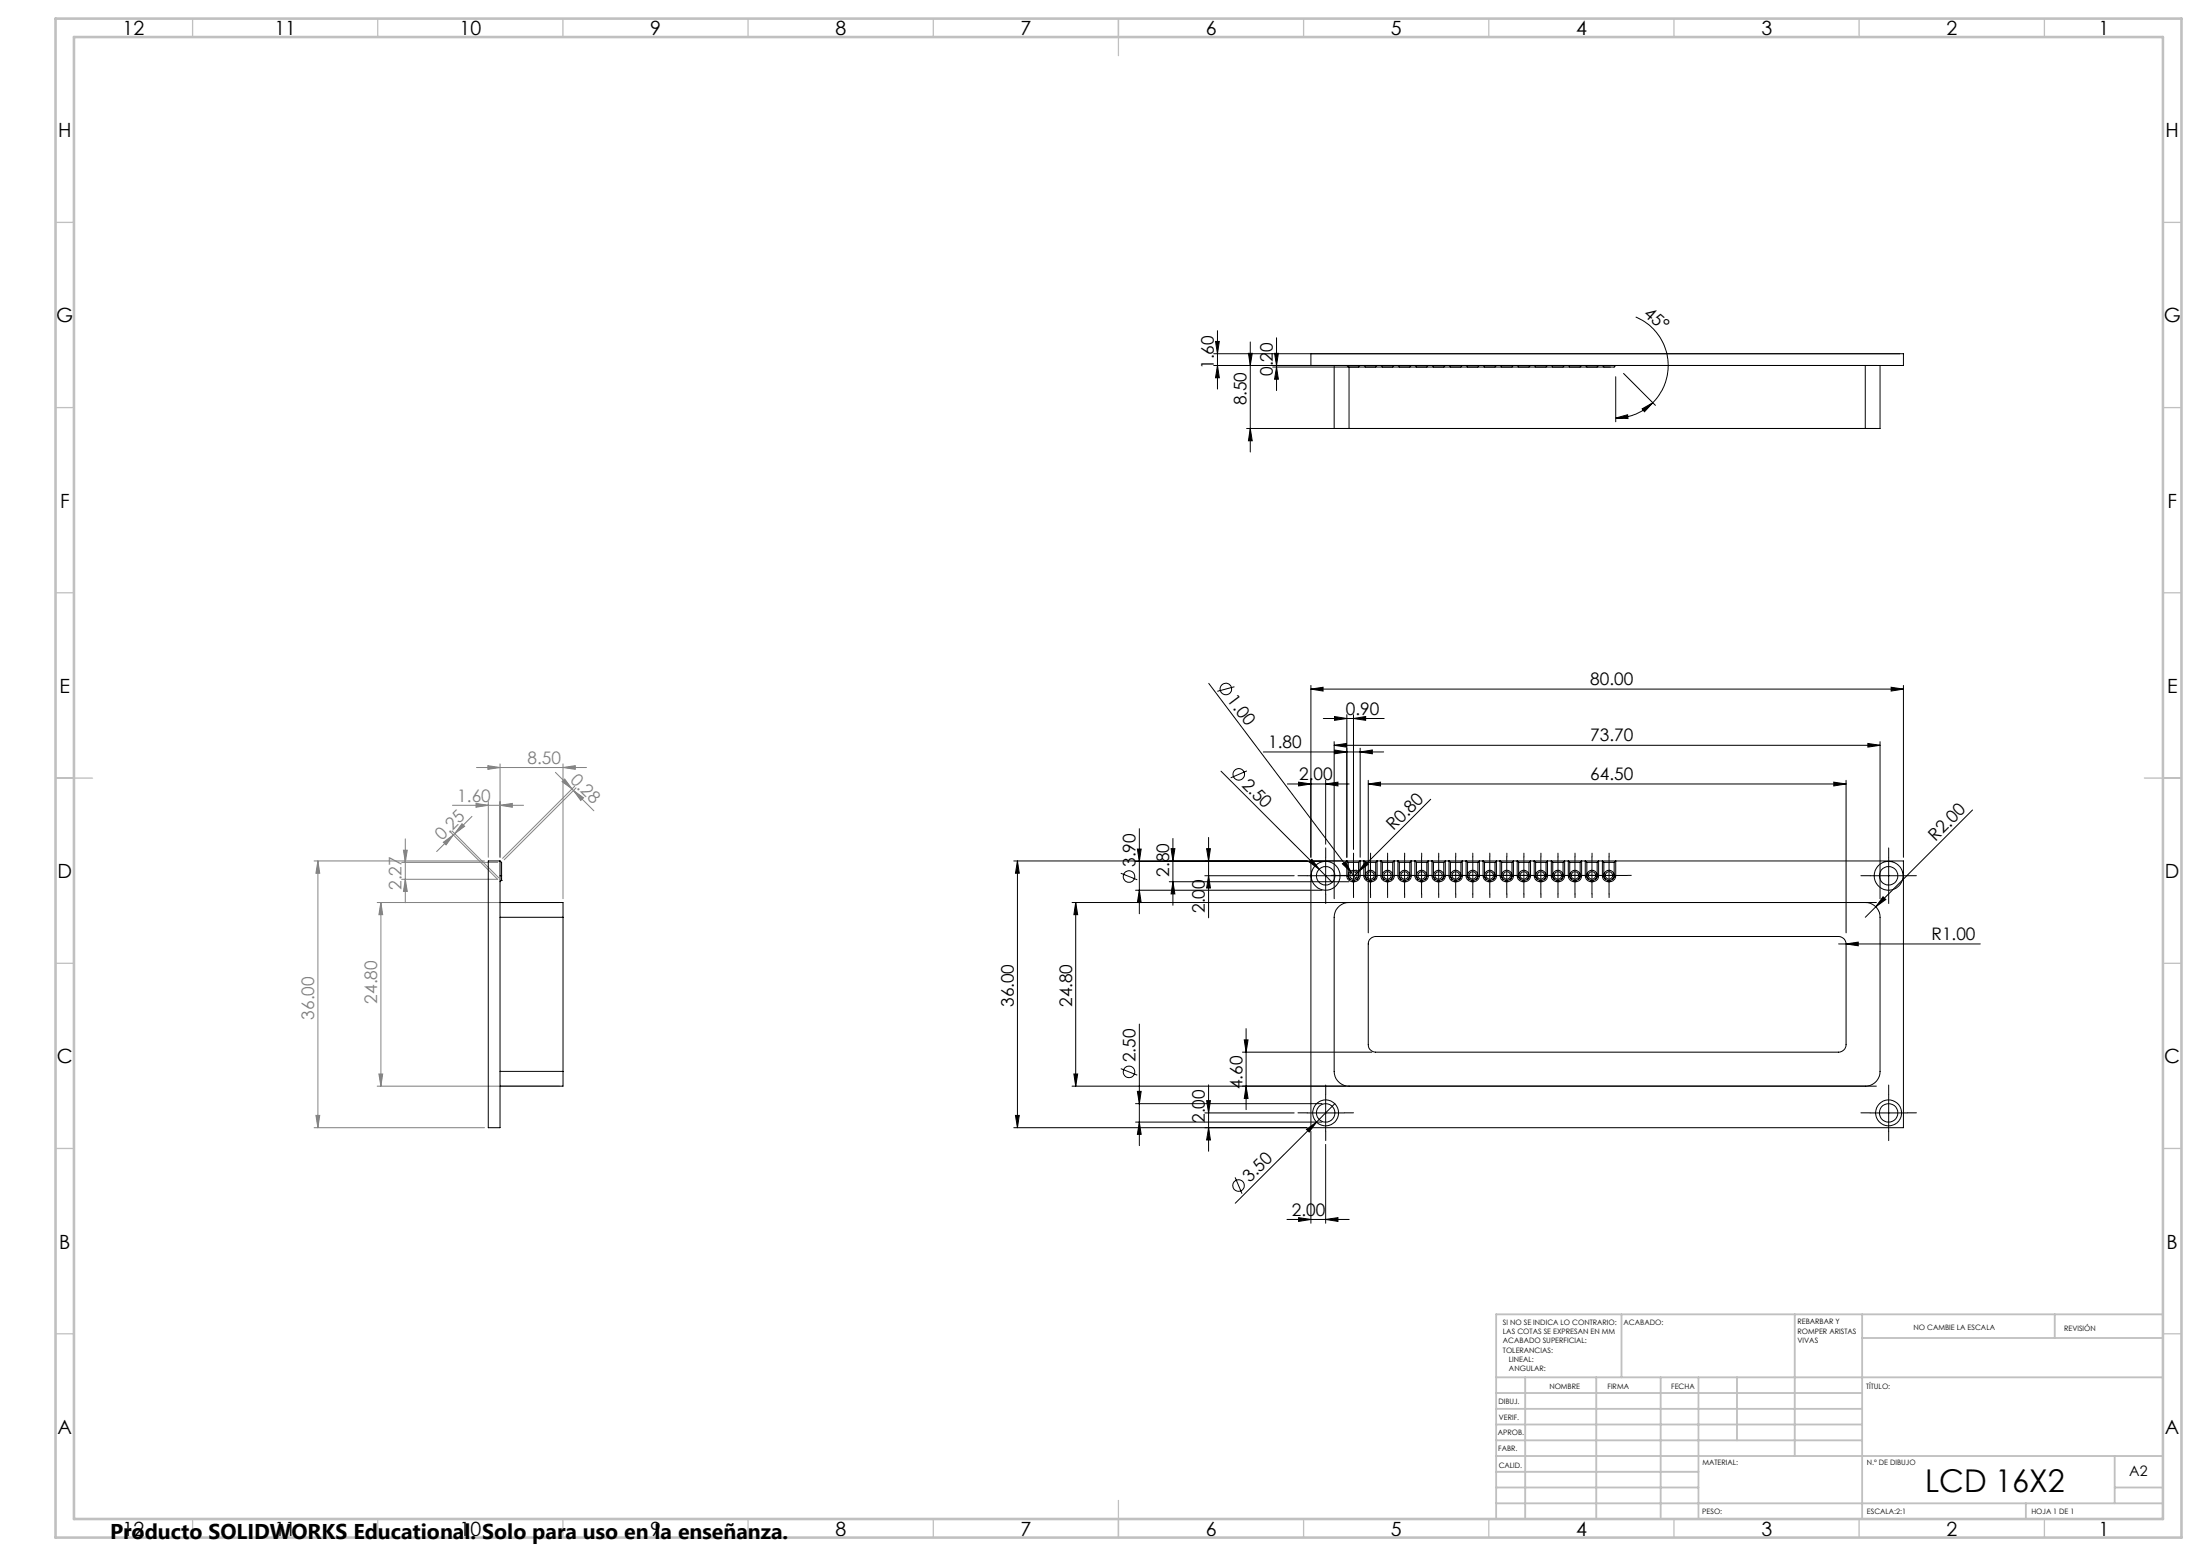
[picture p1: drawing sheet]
<svg xmlns="http://www.w3.org/2000/svg" width="594mm" height="420mm" viewBox="0 0 594 420" stroke-linecap="round" stroke-linejoin="round" font-family="sans-serif">
<g fill="none" stroke="#000" stroke-width=".27">
<path d="M327.7 95.5h185.2M327.7 98.7h185.2M328.2 92.2h1l-.5 3.3zM328.7 89.3v15.7M328.7 98.7l.5 3.3h-1zM337.1 95.4h1l-.5 3.3zM337.6 92.3v29.7M343.6 99.1h91.2M344.1 95.4h1.1l-.5 3.3zM344.7 91.2v14.2M344.7 99.1l.5 3.3h-1.1zM441.6 85.6a14.2 14.2 0 0 1 4.7 23.1"/>
<path d="M336.6 115.7h170M337.6 115.7l.5 3.3h-1zM436.2 112.8l3.3-.8 .1 1zM436.2 101.7v12.2M438.4 100.8l8.6 8.6M443.4 110.4l2.9-1.7-2.3 2.4zM446.3 108.7a14 14 0 0 1-10.1 4.1M326.4 184.4l39.6 52.7M333.3 185.4l-4.6 1.2M353.9 186l3.3-.5v1zM353.9 185v46.4M353.9 186h160"/>
<path d="M357.3 193.9h16.4M360.3 193.4l3.3 .5-3.3 .5zM363.6 192.9v38.5M365.4 193.9l3.3-.5v1zM365.4 192.9v36.4M510.6 185.5l3.3 .5-3.3 .5zM513.9 185v46.4M329.7 208.2l26.5 26.4M336.7 208.1l-4.4 1.9M341.1 203h32.5M347.6 211.6h16.7M350.6 211.1l3.3 .5-3.3 .5z"/>
<path d="M357.9 211.6l3.3-.5v1zM357.9 210.6v17.3M360.2 201.2l3.3-.5v1zM360.2 200.2v42.4M360.2 201.2h147.4M360.3 202.4l3.3 .6-3.3 .5zM367.2 203l3.3-.6v1.1zM367.2 201.9v29.5M369.4 211.6l3.3-.5v1zM369.4 211.6h129M369.4 210.6v41.2M386.3 215.7l-19.5 19.5"/>
<path d="M495.1 211.1l3.3 .5-3.3 .5zM498.4 210.6v41.2M504.3 200.7l3.3 .5-3.3 .5zM507.6 200.2v42.4M532.6 218.6l-29 29M273.7 232.4h88.9M274.7 232.4l.5 3.3h-1zM274.7 232.4v72M302.6 235.7l4.5 1.8M306.6 232.5h50.3M307.1 229.2h1l-.5 3.3zM307.6 223.7v22.9"/>
<path d="M315.7 238h48.5M316.2 229.1h1l-.5 3.3zM316.7 238l.5 3.3h-1zM316.7 226.3v18.1M325.3 236.4h24.1M325.8 229.1h1l-.5 3.3zM326.3 236.4l.5 3.3h-1zM326.3 226v21.7M352.9 236.4h10M353.4 232.6l.8-.7 2 2.7zM356.2 234.6l3.5 3.6M357.9 231.4v10"/>
<path d="M360.4 236.3h79M362.4 233.2l.9-.6 1.5 2.9zM365.4 231.3v10M366 234.8l1 .7M366.8 235.2l-1.2 1.2M368.8 232.6l.7 .7-2.7 1.9zM370 231.3v10M374.6 231.3v10M379.2 231.3v10M383.8 231.3v10M388.4 231.3v10M393 231.3v10"/>
<path d="M397.7 231.3v10M402.2 231.3v10M406.8 231.3v10M411.4 231.3v10M416 231.3v10M420.7 231.3v10M425.2 231.3v10M429.8 231.3v10M434.4 231.3v10M504.9 236.4h10M509.9 231.4v10M289.5 243.6h217.1"/>
<path d="M290.4 243.6l.6 3.3h-1.1zM290.4 243.6v49.6M306.6 240.3h50.3M307.6 240.3l.5 3.3h-1zM496.4 254.8h38.3M498.4 254.8l3.3-.5v1zM508.4 242.1l.8 .7-2.8 2zM307.6 276.4v32.8M336.4 277.7v21.8M289.5 293.2h217.1M289.9 289.9h1.1l-.6 3.3zM302.6 288.4l4.5 1.8"/>
<path d="M306.6 297.9h50.3M307.1 294.6h1l-.5 3.3zM325.8 297.1h1l-.5 3.3zM326.3 292.8v17.9M335.5 284h34.9M336 280.7h1l-.6 3.3zM336.4 293.2l.6 3.3h-1zM357.9 295.4v10M360.4 297.9l-4.9 5M509.9 295.4v10M273.7 304.4h79.2M274.2 301.1h1l-.5 3.3z"/>
<path d="M306.6 302.9h50.3M307.6 302.9l.5 3.3h-1zM325.3 300.4h24.1M326.3 304.4l.5 3.3h-1zM333.5 317.8l1.9 4.4M352.7 304.9l2.8-2-2 2.7zM352.9 300.4h10M353.9 305.4v24.8M355.5 302.9l-22 21.9M357.9 308.9v21.3M504.9 300.4h10M347.5 329.2h16.8"/>
<path d="M350.6 328.7l3.3 .5-3.3 .5zM357.9 329.2l3.3-.5v1z"/>
<circle cx="331" cy="186" r="1.57"/>
<circle cx="334.5" cy="209" r="1.56"/>
<circle cx="304.8" cy="236.6" r="1.55"/>
<circle cx="304.8" cy="289.3" r="1.55"/>
<circle cx="334.4" cy="320" r="1.57"/>
</g>
<g fill="none" stroke="#808080" stroke-width=".27">
<path d="M122.2 217.4h19.2M128.5 216.9l3.3 .5-3.3 .5zM128.7 207.2h29.7M131.7 206.7l3.3 .5-3.3 .5zM131.8 216.4v15M135 217.4l3.3-.5v1zM135 206.2v25.2M150 208.5l4.4 4.5M151.8 211l.7-.7 1.9 2.7zM152 207.2l3.3-.5v1zM152 206.2v36.4M154.4 213l.4 .4"/>
<path d="M154.8 213.4l2.8 2-.8 .7zM154.8 213.4l5.5 5.4M155.2 212.2l-19.5 19.5M155.5 212.7l-19.4 19.4M84.8 232.4h46M85.8 232.4v72M85.8 232.4l.5 3.3h-1zM108.4 232.8h26M108.4 237.3h26M108.9 229.5h1.1l-.6 3.3zM109.4 226.4v17.3M109.4 237.3l.6 3.3h-1.1z"/>
<path d="M119.7 227.3l2.7-1.9-2 2.7zM121.7 224.7l12.6 12.6M122.1 224.3l12.6 12.6M122.4 225.4l-4.5 4.5M124.7 222.3l.7 .7-2.6 2zM127.4 220.4l-5 5M101.8 243.6h49.2M102.8 243.6v49.6M102.8 243.6l.5 3.3h-1zM101.8 293.2h49.2M102.3 289.9h1l-.5 3.3zM84.8 304.4h46"/>
<path d="M85.3 301.1h1l-.5 3.3z"/>
</g>
<g fill="none" stroke="#000" stroke-width=".27" stroke-dasharray="15.2 1.3 1.3 1.3">
<path d="M352.9 236.4h-2.5M357.9 231.4v-2.5M360.5 236.3h-1M362.9 236.4h2.5M365.1 236.3h-1M365.5 231.3v-1M369.7 236.3h-1M370.1 231.3v-1M370.5 236.3h1M374.3 236.3h-1M374.7 231.3v-1M375.1 236.3h1"/>
<path d="M378.9 236.3h-1M379.3 231.3v-1M379.7 236.3h1M383.5 236.3h-1M383.9 231.3v-1M384.3 236.3h1M388.1 236.3h-1M388.5 231.3v-1M388.9 236.3h1M392.7 236.3h-1M393.1 231.3v-1M393.5 236.3h1"/>
<path d="M397.3 236.3h-1M397.7 231.3v-1M398.1 236.3h1M401.9 236.3h-1M402.3 231.3v-1M402.7 236.3h1M406.5 236.3h-1M406.9 231.3v-1M407.3 236.3h1M411.1 236.3h-1M411.5 231.3v-1M411.9 236.3h1"/>
<path d="M415.7 236.3h-1M416.1 231.3v-1M416.5 236.3h1M420.3 236.3h-1M420.7 231.3v-1M421.1 236.3h1M424.9 236.3h-1M425.3 231.3v-1M425.7 236.3h1M429.5 236.3h-1M429.9 231.3v-1M430.3 236.3h1"/>
<path d="M434.5 231.3v-1M434.9 236.3h1M439.5 236.3h1M504.9 236.4h-2.5M509.9 231.4v-2.5M514.9 236.4h2.5M357.9 241.4v2.5M365.5 241.3v1M370.1 241.3v1M374.7 241.3v1M379.3 241.3v1M383.9 241.3v1"/>
<path d="M388.5 241.3v1M393.1 241.3v1M397.7 241.3v1M402.3 241.3v1M406.9 241.3v1M411.5 241.3v1M416.1 241.3v1M420.7 241.3v1M425.3 241.3v1M429.9 241.3v1M434.5 241.3v1M509.9 241.4v2.5"/>
<path d="M357.9 295.4v-2.5M509.9 295.4v-2.5M352.9 300.4h-2.5M357.9 305.4v2.5M362.9 300.4h2.5M504.9 300.4h-2.5M509.9 305.4v2.5M514.9 300.4h2.5"/>
</g>
<g fill="none" stroke="#c0c0c0" stroke-width=".35">
<path d="M52 5v5M102 5v5M152 5v5M202 5v5M252 5v5M302 5v10M352 5v5M402 5v5M452 5v5M502 5v5M552 5v5M15 60h5"/>
<path d="M584 60h5M15 110h5M584 110h5M15 160h5M584 160h5M15 210h10M579 210h10M15 260h5M584 260h5M15 310h5M584 310h5M15 360h5"/>
<path d="M584 360h5M52 410v5M102 410v5M152 410v5M202 410v5M252 410v5M302 405v10M352 410v5M402 410v5M452 410v5M502 410v5M552 410v5"/>
</g>
<g fill="none" stroke="#c0c0c0" stroke-width=".5">
<path d="M437.8 354.8v17M484.6 354.8v38.2M502.8 354.8v55.2M554.8 354.8v6.4M584 354.8h-180v55.2M404 371.8h180M404 376h98.8M411.8 371.8v38.2M431 371.8v38.2M448.4 371.8v38.2M458.6 371.8v38.2M469 371.8v17"/>
<path d="M502.8 361.2h81.2M404 388.8h98.8M404 384.5h98.8M404 380.3h98.8M404 397.3h54.6M404 393h180M571 393v12.8M404 405.8h180M404 401.5h54.6M547 405.8v4.2M571 401.5h13"/>
</g>
<path d="M15 5h574v410h-574zM20 10h564v400h-564z" fill="none" stroke="#c0c0c0" stroke-width=".7"/>
<g fill="#000">
<path d="M353.4 232.6l.8-.7 2 2.7zM362.4 233.2l.9-.6 1.5 2.9zM368.8 232.6l.7 .7-2.7 1.9zM508.4 242.1l.8 .7-2.8 2zM352.7 304.9l2.8-2-2 2.7z"/>
<path d="M436.2 112.8l3.3-.8 .1 1zM443.4 110.4l2.9-1.7-2.3 2.4z"/>
<path d="M510.6 185.5l3.3 .5-3.3 .5zM353.9 186l3.3-.5v1zM504.3 200.7l3.3 .5-3.3 .5zM360.2 201.2l3.3-.5v1z"/>
<path d="M357.9 211.6l3.3-.5v1zM350.6 211.1l3.3 .5-3.3 .5zM357.9 329.2l3.3-.5v1zM350.6 328.7l3.3 .5-3.3 .5zM365.4 193.9l3.3-.5v1zM360.3 193.4l3.3 .5-3.3 .5z"/>
<path d="M369.4 211.6l3.3-.5v1zM495.1 211.1l3.3 .5-3.3 .5zM498.4 254.8l3.3 .5v-1zM360.3 202.4l3.3 .6-3.3 .5zM367.2 203l3.3-.6v1.1z"/>
<path d="M316.2 229.1h1l-.5 3.3zM316.7 238l.5 3.3h-1z"/>
<path d="M326.3 236.4l.5 3.3h-1zM325.8 229.1h1l-.5 3.3z"/>
<path d="M336 280.7h1l-.6 3.3zM336.4 293.2l.6 3.3h-1zM325.8 297.1h1l-.5 3.3zM326.3 304.4l.5 3.3h-1zM328.2 92.2h1l-.5 3.3zM328.7 98.7l.5 3.3h-1zM337.1 95.4h1l-.5 3.3zM337.6 115.7l.5 3.3h-1zM344.1 95.4h1.1l-.5 3.3zM344.7 99.1l.5 3.3h-1.1z"/>
<path d="M274.2 301.1h1l-.5 3.3zM274.7 232.4l.5 3.3h-1zM289.9 289.9h1.1l-.6 3.3zM290.4 243.6l.6 3.3h-1.1zM307.6 302.9l.5 3.3h-1zM307.1 294.6h1l-.5 3.3zM307.6 240.3l.5 3.3h-1zM307.1 229.2h1l-.5 3.3z"/>
</g>
<g fill="#808080">
<path d="M154.8 213.4l2.8 2-.8 .7zM151.8 211l.7-.7 1.9 2.7z"/>
<path d="M152 207.2l3.3-.5v1zM131.7 206.7l3.3 .5-3.3 .5zM135 217.4l3.3-.5v1zM128.5 216.9l3.3 .5-3.3 .5z"/>
<path d="M124.7 222.3l.7 .7-2.6 2zM119.7 227.3l2.7-1.9-2 2.7z"/>
<path d="M85.8 232.4l.5 3.3h-1zM85.3 301.1h1l-.5 3.3zM102.8 243.6l.5 3.3h-1zM102.3 289.9h1l-.5 3.3zM108.9 229.5h1.1l-.6 3.3zM109.4 237.3l.6 3.3h-1.1z"/>
</g>
<g fill="none" stroke="#000" stroke-width=".27">
<path d="M353.9 95.5h160v3.2h-160zM360.2 98.7v17h4M363.6 98.7l.4 .4h2.8l.4-.4M364.2 99.1v16.6M368.2 98.7l.5 .4h2.7l.4-.4M372.9 98.7l.3 .4h2.8l.4-.4M377.4 98.7l.4 .4h2.8l.4-.4M382 98.7l.4 .4h2.8l.4-.4M386.6 98.7l.4 .4h2.8l.4-.4M391.2 98.7l.4 .4h2.8l.4-.4M395.9 98.7l.3 .4h2.8l.5-.4M400.4 98.7l.4 .4h2.8l.4-.4"/>
<path d="M405 98.7l.4 .4h2.8l.4-.4M409.6 98.7l.4 .4h2.8l.4-.4M414.2 98.7l.4 .4h2.8l.4-.4M418.9 98.7l.3 .4h2.8l.5-.4M423.4 98.7l.4 .4h2.8l.4-.4M428 98.7l.4 .4h2.8l.4-.4M432.6 98.7l.4 .4h2.8l.4-.4M503.6 98.7v17M507.6 98.7v17h-4M364.2 115.7h139.4M131.8 232.4h3.2v72h-3.2zM135 236.4h.4"/>
<path d="M135 232.4l.4 .4v3.6M135.4 237.6h.1M135.4 237.6l-.4 .4M135.4 236.4v1.2M353.9 232.4h160v72h-160zM363.6 236.4a1.63 1.63 0 0 0 1.6 1.6M363.6 236.4h.4M364 236.4l.5 .9M364 232.8l-.4-.4v4M364 232.8v3.6M364 232.8h2.8M364.5 237.3l.7 .3"/>
<path d="M364.5 237.3a1.4 1.4 0 0 1-.1-2 1.4 1.4 0 0 1 2 0 1.4 1.4 0 0 1 0 2M365.2 237.6h.4M365.2 237.6v.4M365.2 238h.4M365.6 237.6v.4M366.4 237.3l-.8 .3M366.8 236.4v.4l-.4 .5M366.8 236.4h.4M366.8 232.8v3.6M366.8 232.8l.4-.4v4M367.2 236.4a1.63 1.63 0 0 1-1.6 1.6M368.2 236.4a1.63 1.63 0 0 0 1.7 1.6"/>
<path d="M368.2 236.4h.5M368.7 236.4v.4l.4 .5M368.7 232.8h2.7M368.7 232.8l-.5-.4v4M368.7 232.8v3.6M369.1 237.3l.8 .3M369.1 237.3a1.4 1.4 0 0 1-.1-2 1.4 1.4 0 0 1 2 0 1.4 1.4 0 0 1 0 2M369.9 237.6h.3M369.9 237.6v.4M369.9 238h.3M370.2 237.6v.4M371 237.3l-.8 .3"/>
<path d="M371.4 236.4l-.4 .9M371.4 236.4h.4M371.4 232.8v3.6M371.4 232.8l.4-.4v4M371.8 236.4a1.63 1.63 0 0 1-1.6 1.6M372.9 236.4a1.63 1.63 0 0 0 1.5 1.6M372.9 236.4h.3M373.2 236.4l.5 .9M373.2 232.8v3.6M373.2 232.8h2.8M373.2 232.8l-.3-.4v4M373.7 237.3l.7 .3"/>
<path d="M373.7 237.3a1.4 1.4 0 0 1-.1-2 1.4 1.4 0 0 1 2.1 0 1.4 1.4 0 0 1-.1 2M374.4 237.6h.4M374.4 237.6v.4M374.4 238h.4M374.8 237.6v.4M375.6 237.3l-.8 .3M376 236.4l-.4 .9M376 236.4h.4M376 232.8v3.6M376 232.8l.4-.4v4M376.4 236.4a1.69 1.69 0 0 1-1.6 1.6M377.4 236.4a1.63 1.63 0 0 0 1.6 1.6"/>
<path d="M377.4 236.4h.4M377.8 236.4l.5 .9M377.8 232.8h2.8M377.8 232.8v3.6M377.8 232.8l-.4-.4v4M378.3 237.3l.7 .3M378.3 237.3a1.4 1.4 0 0 1-.1-2 1.4 1.4 0 0 1 2 0 1.4 1.4 0 0 1 0 2M379 237.6h.4M379 237.6v.4M379 238h.4M379.4 237.6v.4M380.2 237.3l-.8 .3"/>
<path d="M380.6 236.4l-.4 .9M380.6 236.4h.4M380.6 232.8v3.6M380.6 232.8l.4-.4v4M381 236.4a1.63 1.63 0 0 1-1.6 1.6M382 236.4a1.69 1.69 0 0 0 1.6 1.6M382 236.4h.4M382.4 236.4l.5 .9M382.4 232.8h2.8M382.4 232.8v3.6M382.4 232.8l-.4-.4v4M382.9 237.3l.7 .3"/>
<path d="M382.9 237.3a1.4 1.4 0 0 1-.1-2 1.4 1.4 0 0 1 2 0 1.4 1.4 0 0 1 0 2M383.6 237.6h.4M383.6 237.6v.4M383.6 238h.4M384 237.6v.4M384.8 237.3l-.8 .3M385.2 236.4l-.4 .9M385.2 236.4h.4M385.2 232.8v3.6M385.2 232.8l.4-.4v4M385.6 236.4a1.63 1.63 0 0 1-1.6 1.6M386.6 236.4a1.63 1.63 0 0 0 1.6 1.6"/>
<path d="M386.6 236.4h.4M387 236.4l.5 .9M387 232.8h2.8M387 232.8v3.6M387 232.8l-.4-.4v4M387.5 237.3l.7 .3M387.5 237.3a1.4 1.4 0 0 1-.1-2 1.4 1.4 0 0 1 2 0 1.4 1.4 0 0 1 0 2M388.2 237.6h.4M388.2 237.6v.4M388.2 238h.4M388.6 237.6v.4M389.4 237.3l-.8 .3"/>
<path d="M389.8 236.4v.4l-.4 .5M389.8 236.4h.4M389.8 232.8v3.6M389.8 232.8l.4-.4v4M390.2 236.4a1.63 1.63 0 0 1-1.6 1.6M391.2 236.4a1.63 1.63 0 0 0 1.6 1.6M391.2 236.4h.4M391.6 236.4l.5 .9M391.6 232.8l-.4-.4v4M391.6 232.8v3.6M391.6 232.8h2.8M392.1 237.3l.7 .3"/>
<path d="M392.1 237.3a1.4 1.4 0 0 1-.1-2 1.4 1.4 0 0 1 2 0 1.4 1.4 0 0 1 0 2M392.8 237.6h.4M392.8 237.6v.4M392.8 238h.4M393.2 237.6v.4M394 237.3l-.8 .3M394.4 236.4l-.4 .9M394.4 236.4h.4M394.4 232.8v3.6M394.4 232.8l.4-.4v4M394.8 236.4a1.63 1.63 0 0 1-1.6 1.6M395.9 236.4a1.63 1.63 0 0 0 1.5 1.6"/>
<path d="M395.9 236.4h.3M396.2 236.4l.5 .9M396.2 232.8h2.8M396.2 232.8v3.6M396.2 232.8l-.3-.4v4M396.7 237.3l.7 .3M396.7 237.3a1.4 1.4 0 0 1-.1-2 1.4 1.4 0 0 1 2.1 0 1.4 1.4 0 0 1-.1 2M397.4 237.6h.4M397.4 237.6v.4M397.4 238h.4M397.8 237.6v.4M398.6 237.3l-.8 .3"/>
<path d="M399 236.4l-.4 .9M399 236.4h.5M399 232.8v3.6M399 232.8l.5-.4v4M399.5 236.4a1.69 1.69 0 0 1-1.7 1.6M400.4 236.4a1.63 1.63 0 0 0 1.6 1.6M400.4 236.4h.4M400.8 236.4l.5 .9M400.8 232.8h2.8M400.8 232.8v3.6M400.8 232.8l-.4-.4v4M401.3 237.3l.7 .3"/>
<path d="M401.3 237.3a1.4 1.4 0 0 1-.1-2 1.4 1.4 0 0 1 2 0 1.4 1.4 0 0 1 0 2M402 237.6h.4M402 237.6v.4M402 238h.4M402.4 237.6v.4M403.2 237.3l-.8 .3M403.6 236.4l-.4 .9M403.6 236.4h.4M403.6 232.8v3.6M403.6 232.8l.4-.4v4M404 236.4a1.63 1.63 0 0 1-1.6 1.6M405 236.4a1.69 1.69 0 0 0 1.6 1.6"/>
<path d="M405 236.4h.4M405.4 236.4l.5 .9M405.4 232.8l-.4-.4v4M405.4 232.8v3.6M405.4 232.8h2.8M405.9 237.3l.7 .3M405.9 237.3a1.4 1.4 0 0 1-.1-2 1.4 1.4 0 0 1 2 0 1.4 1.4 0 0 1 0 2M406.6 237.6h.4M406.6 237.6v.4M406.6 238h.4M407 237.6v.4M407.8 237.3l-.8 .3"/>
<path d="M408.2 236.4l-.4 .9M408.2 236.4h.4M408.2 232.8v3.6M408.2 232.8l.4-.4v4M408.6 236.4a1.63 1.63 0 0 1-1.6 1.6M409.6 236.4a1.63 1.63 0 0 0 1.6 1.6M409.6 236.4h.4M410 236.4l.5 .9M410 232.8h2.8M410 232.8v3.6M410 232.8l-.4-.4v4M410.5 237.3l.7 .3"/>
<path d="M410.5 237.3a1.4 1.4 0 0 1-.1-2 1.4 1.4 0 0 1 2.1 0 1.4 1.4 0 0 1-.1 2M411.2 237.6h.4M411.2 237.6v.4M411.2 238h.4M411.6 237.6v.4M412.4 237.3l-.8 .3M412.8 236.4v.4l-.4 .5M412.8 236.4h.4M412.8 232.8v3.6M412.8 232.8l.4-.4v4M413.2 236.4a1.69 1.69 0 0 1-1.6 1.6M414.2 236.4a1.63 1.63 0 0 0 1.6 1.6"/>
<path d="M414.2 236.4h.4M414.6 236.4l.5 .9M414.6 232.8l-.4-.4v4M414.6 232.8v3.6M414.6 232.8h2.8M415.1 237.3l.7 .3M415.1 237.3a1.4 1.4 0 0 1-.1-2 1.4 1.4 0 0 1 2 0 1.4 1.4 0 0 1 0 2M415.8 237.6h.4M415.8 237.6v.4M415.8 238h.4M416.2 237.6v.4M417 237.3l-.8 .3"/>
<path d="M417.4 236.4l-.4 .9M417.4 236.4h.4M417.4 232.8v3.6M417.4 232.8l.4-.4v4M417.8 236.4a1.63 1.63 0 0 1-1.6 1.6M418.9 236.4a1.63 1.63 0 0 0 1.5 1.6M418.9 236.4h.3M419.2 236.4l.5 .9M419.2 232.8h2.8M419.2 232.8v3.6M419.2 232.8l-.3-.4v4M419.7 237.3l.7 .3"/>
<path d="M419.7 237.3a1.41 1.41 0 0 1-.1-2 1.41 1.41 0 0 1 2 0 1.41 1.41 0 0 1 0 2M420.4 237.6h.4M420.4 237.6v.4M420.4 238h.4M420.8 237.6v.4M421.6 237.3l-.8 .3M422 236.4l-.4 .9M422 236.4h.5M422 232.8v3.6M422 232.8l.5-.4v4M422.5 236.4a1.69 1.69 0 0 1-1.7 1.6M423.4 236.4a1.63 1.63 0 0 0 1.6 1.6"/>
<path d="M423.4 236.4h.4M423.8 236.4l.5 .9M423.8 232.8h2.8M423.8 232.8v3.6M423.8 232.8l-.4-.4v4M424.3 237.3l.7 .3M424.3 237.3a1.4 1.4 0 0 1-.1-2 1.4 1.4 0 0 1 2 0 1.4 1.4 0 0 1 0 2M425 237.6h.4M425 237.6v.4M425 238h.4M425.4 237.6v.4M426.2 237.3l-.8 .3"/>
<path d="M426.6 236.4l-.4 .9M426.6 236.4h.4M426.6 232.8v3.6M426.6 232.8l.4-.4v4M427 236.4a1.63 1.63 0 0 1-1.6 1.6M428 236.4a1.69 1.69 0 0 0 1.6 1.6M428 236.4h.4M428.4 236.4l.5 .9M428.4 232.8h2.8M428.4 232.8v3.6M428.4 232.8l-.4-.4v4M428.9 237.3l.7 .3"/>
<path d="M428.9 237.3a1.4 1.4 0 0 1-.1-2 1.4 1.4 0 0 1 2 0 1.4 1.4 0 0 1 0 2M429.6 237.6h.4M429.6 237.6v.4M429.6 238h.4M430 237.6v.4M430.8 237.3l-.8 .3M431.2 236.4l-.4 .9M431.2 236.4h.4M431.2 232.8v3.6M431.2 232.8l.4-.4v4M431.6 236.4a1.63 1.63 0 0 1-1.6 1.6M432.6 236.4a1.63 1.63 0 0 0 1.6 1.6"/>
<path d="M432.6 236.4h.4M433 236.4l.5 .9M433 232.8h2.8M433 232.8v3.6M433 232.8l-.4-.4v4M433.5 237.3l.7 .3M433.5 237.3a1.4 1.4 0 0 1-.1-2 1.4 1.4 0 0 1 2.1 0 1.4 1.4 0 0 1-.1 2M434.2 237.6h.4M434.2 237.6v.4M434.2 238h.4M434.6 237.6v.4M435.4 237.3l-.8 .3"/>
<path d="M435.8 236.4v.4l-.4 .5M435.8 236.4h.4M435.8 232.8v3.6M435.8 232.8l.4-.4v4M436.2 236.4a1.69 1.69 0 0 1-1.6 1.6M135 243.6h17v4M135 247.6h17M152 247.6v41.6M361.7 244.5a3.7 3.7 0 0 1 2.5-.9h139.4a3.9 3.9 0 0 1 4 4v41.6a3.9 3.9 0 0 1-4 4h-139.4a4 4 0 0 1-4-4v-41.6a4 4 0 0 1 1.5-3.1zM370 253.4l.7-.4 .7-.2h125a2.05 2.05 0 0 1 2 2v27.2a2.05 2.05 0 0 1-2 2h-125a2.05 2.05 0 0 1-2-2v-27.2l.2-.8zM135 289.2h17M152 289.2v4h-17"/>
<circle cx="357.9" cy="236.4" r="3.9"/>
<circle cx="357.9" cy="236.4" r="2.5"/>
<circle cx="365.4" cy="236.3" r=".99"/>
<circle cx="370" cy="236.3" r="1"/>
<circle cx="374.6" cy="236.3" r="1"/>
<circle cx="379.2" cy="236.3" r=".99"/>
<circle cx="383.8" cy="236.3" r="1"/>
<circle cx="388.4" cy="236.3" r=".99"/>
<circle cx="393" cy="236.3" r="1"/>
<circle cx="397.6" cy="236.3" r="1"/>
<circle cx="402.2" cy="236.3" r=".99"/>
<circle cx="406.8" cy="236.3" r="1"/>
<circle cx="411.4" cy="236.3" r=".99"/>
<circle cx="416" cy="236.3" r=".99"/>
<circle cx="420.6" cy="236.3" r="1"/>
<circle cx="425.2" cy="236.3" r=".99"/>
<circle cx="429.8" cy="236.3" r="1"/>
<circle cx="434.4" cy="236.3" r=".99"/>
<circle cx="509.9" cy="236.4" r="3.9"/>
<circle cx="509.9" cy="236.4" r="2.49"/>
<circle cx="357.9" cy="300.4" r="3.5"/>
<circle cx="357.9" cy="300.4" r="2.5"/>
<circle cx="509.9" cy="300.4" r="3.5"/>
<circle cx="509.9" cy="300.4" r="2.49"/>
</g>
<text font-size="8.5" x="519.8" y="402.7">LCD 16X2</text>
<text font-size="5.8" x="29.7" y="415.3">Producto SOLIDWORKS Educational. Solo para uso en la enseñanza.</text>
<g font-size="5.3">
<text x="33.1" y="9.5">12</text>
<text x="74.1" y="9.5">11</text>
<text x="124.1" y="9.5">10</text>
<text x="175.6" y="9.5">9</text>
<text x="225.6" y="9.5">8</text>
<text x="275.6" y="9.5">7</text>
<text x="325.6" y="9.5">6</text>
<text x="375.6" y="9.5">5</text>
<text x="425.6" y="9.5">4</text>
<text x="475.6" y="9.5">3</text>
<text x="525.6" y="9.5">2</text>
<text x="566.6" y="9.5">1</text>
<text x="15.7" y="37">H</text>
<text x="584.7" y="37">H</text>
<text x="15.2" y="87">G</text>
<text x="584.2" y="87">G</text>
<text x="16.2" y="137">F</text>
<text x="585.2" y="137">F</text>
<text x="16.1" y="187">E</text>
<text x="585.1" y="187">E</text>
<text x="15.5" y="237">D</text>
<text x="584.5" y="237">D</text>
<text x="15.4" y="287">C</text>
<text x="584.4" y="287">C</text>
<text x="16" y="337.1">B</text>
<text x="585" y="337.1">B</text>
<text x="15.5" y="387">A</text>
<text x="584.5" y="387">A</text>
<text x="33.1" y="414.5">12</text>
<text x="74.1" y="414.5">11</text>
<text x="124.1" y="414.5">10</text>
<text x="175.6" y="414.5">9</text>
<text x="225.6" y="414.5">8</text>
<text x="275.6" y="414.5">7</text>
<text x="325.6" y="414.5">6</text>
<text x="375.6" y="414.5">5</text>
<text x="425.6" y="414.5">4</text>
<text x="475.6" y="414.5">3</text>
<text x="525.6" y="414.5">2</text>
<text x="566.6" y="414.5">1</text>
</g>
<g font-size="4.7">
<text x="443.6" y="84.9" transform="rotate(41 443.6 84.9)">45°</text>
<text x="327.7" y="99.6" transform="rotate(-90 327.7 99.6)">1.60</text>
<text x="343.7" y="101.5" transform="rotate(-90 343.7 101.5)">0.20</text>
<text x="336.6" y="109.4" transform="rotate(-90 336.6 109.4)">8.50</text>
<text x="429.4" y="185">80.00</text>
<text x="331.2" y="189" transform="rotate(53 331.2 189)">1.00</text>
<text x="363.4" y="192.9">0.90</text>
<text x="342.4" y="201.9">1.80</text>
<text x="429.4" y="200.1">73.70</text>
<text x="335.1" y="212" transform="rotate(45 335.1 212)">2.50</text>
<text x="350.8" y="210.6">2.00</text>
<text x="429.4" y="210.6">64.50</text>
<text x="376.3" y="224.4" transform="rotate(-45 376.3 224.4)">R0.80</text>
<text x="522.6" y="227.2" transform="rotate(-45 522.6 227.2)">R2.00</text>
<text x="306.6" y="234" transform="rotate(-90 306.6 234)">3.90</text>
<text x="315.7" y="236.7" transform="rotate(-90 315.7 236.7)">2.80</text>
<text x="325.3" y="246.4" transform="rotate(-90 325.3 246.4)">2.00</text>
<text x="521.5" y="253.8">R1.00</text>
<text x="273.7" y="271.8" transform="rotate(-90 273.7 271.8)">36.00</text>
<text x="289.5" y="271.8" transform="rotate(-90 289.5 271.8)">24.80</text>
<text x="306.6" y="286.7" transform="rotate(-90 306.6 286.7)">2.50</text>
<text x="335.5" y="294" transform="rotate(-90 335.5 294)">4.60</text>
<text x="325.3" y="303.1" transform="rotate(-90 325.3 303.1)">2.00</text>
<text x="337.5" y="319.4" transform="rotate(-45 337.5 319.4)">3.50</text>
<text x="348.8" y="328.1">2.00</text>
</g>
<g font-size="4.7" fill="#808080">
<text x="142.4" y="206.1">8.50</text>
<text x="153.7" y="210.8" transform="rotate(45 153.7 210.8)">0.28</text>
<text x="123.5" y="216.3">1.60</text>
<text x="119.4" y="226.9" transform="rotate(-45 119.4 226.9)">0.25</text>
<text x="108.4" y="240.2" transform="rotate(-90 108.4 240.2)">2.27</text>
<text x="84.8" y="275.2" transform="rotate(-90 84.8 275.2)">36.00</text>
<text x="101.8" y="270.9" transform="rotate(-90 101.8 270.9)">24.80</text>
</g>
<text font-size="3.9" x="574.9" y="398.5">A2</text>
<g font-size="2">
<text x="405.8" y="357.6">SI NO SE INDICA LO CONTRARIO:</text>
<text x="438.4" y="357.6">ACABADO:</text>
<text x="485.3" y="357.5">REBARBAR Y</text>
<text x="485.3" y="360">ROMPER ARISTAS</text>
<text x="516.6" y="359">NO CAMBIE LA ESCALA</text>
<text x="557.3" y="359.2">REVISIÓN</text>
<text x="405.8" y="360.1">LAS COTAS SE EXPRESAN EN MM</text>
<text x="405.8" y="362.6">ACABADO SUPERFICIAL:</text>
<text x="405.8" y="365.1">TOLERANCIAS:</text>
<text x="485.3" y="362.5">VIVAS</text>
<text x="407.4" y="367.6">LINEAL:</text>
<text x="407.4" y="370.1">ANGULAR:</text>
<text x="418.3" y="375">NOMBRE</text>
<text x="434" y="374.9">FIRMA</text>
<text x="451.2" y="374.9">FECHA</text>
<text x="503.9" y="374.9">TÍTULO:</text>
<text x="404.6" y="379.1">DIBUJ.</text>
<text x="404.7" y="383.3">VERIF.</text>
<text x="404.4" y="387.4">APROB.</text>
<text x="404.5" y="391.8">FABR.</text>
<text x="459.6" y="395.5">MATERIAL:</text>
<text x="504.1" y="395.5">N.º DE DIBUJO</text>
<text x="404.7" y="396.1">CALID.</text>
<text x="459.6" y="408.5">PESO:</text>
<text x="504.1" y="408.6">ESCALA:2:1</text>
<text x="548.5" y="408.6">HOJA 1 DE 1</text>
</g>
</svg>
